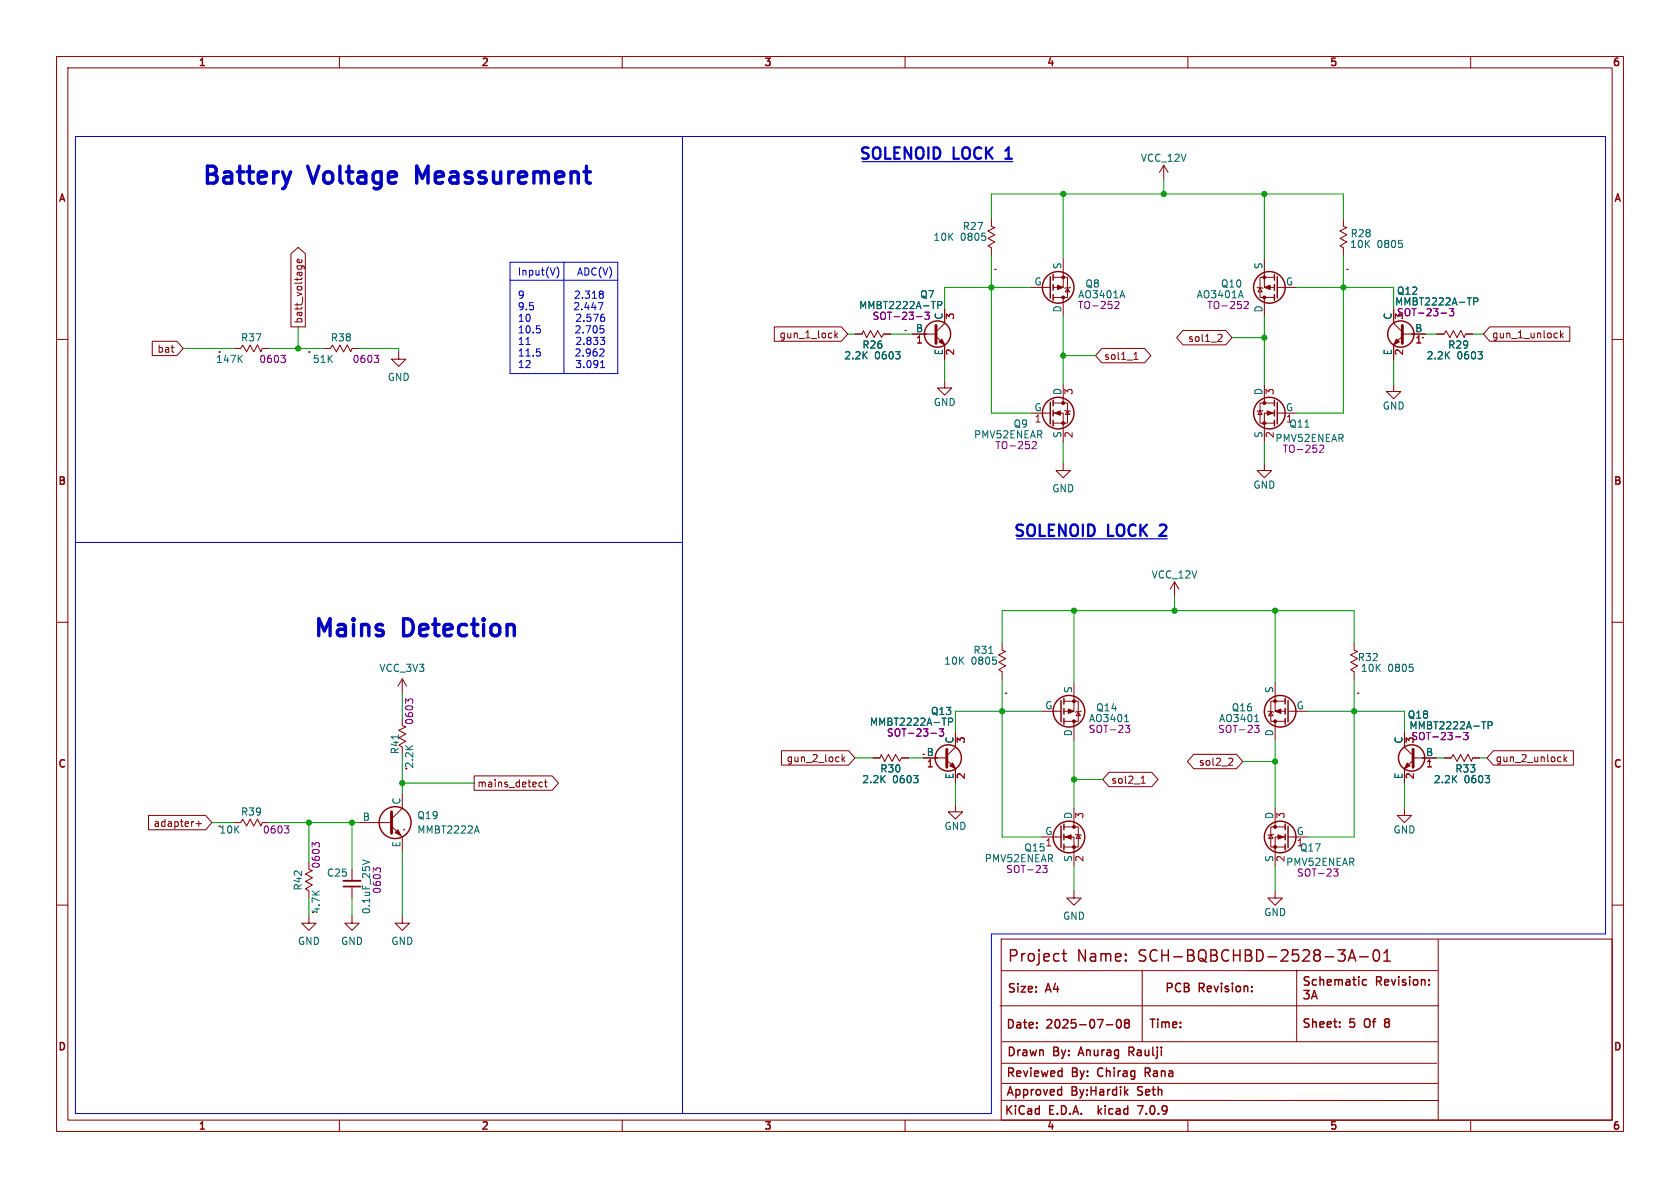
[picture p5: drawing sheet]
<svg xmlns="http://www.w3.org/2000/svg" width="297mm" height="210mm" viewBox="0 0 297 210" stroke-linecap="round" stroke-linejoin="round" font-family="sans-serif">
<g fill="none" stroke="#840000" stroke-width=".18">
<path d="M10 10h277v190h-277zM12 12h273v186h-273zM60 10v2M110 10v2M160 10v2M210 10v2M260 10v2M175.3 38.7v1.3M205.7 29.2l-.7 1.3M205.7 29.2v2.6M205.7 29.2l.8 1.3M237.5 38.7v1.3"/>
<path d="M10 60h2M51.4 44.8l1.3-1.1 1.3 1.1v13h-2.6zM52.5 47h1.1l.2 .2M52.6 47l-.1 .4M53.3 47l.1 .4M53.3 45.9l.1 .4-.2 .1h-.6v-.5l.2-.1 .2 .6M136.9 57.8h11.8l1.2 1.3-1.2 1.2h-11.8zM147.6 58.5v1.2M147.7 59.2l.4 .5M148.1 58.9l-.5 .5M151.1 59.1h1.3M152.4 59l.2-.5 .6 1.2 .3-.6"/>
<path d="M156.2 59.1l-.3 .5-.7-1.2-.7 1.3-.6-1.3-.4 .7M156.2 59.1h1.3M160 58.4h.1M165.4 59.1h-4.1M165.7 59.7l1.3 1.3v2.5M167 54.6v2.6l-1.3 1.2M175.3 40l.6 .2-1.3 .6 1.3 .7-1.2 .6 1.2 .7-1.2 .7 .5 .3 .1 1.3M175.9 47.6h.1M182.2 50.8h3.5M186.2 49h2.5v3.6h-2.5M188 45.7v5.1h-1.8M188 52.6v3.3"/>
<path d="M188.7 51l.4 .6h-.8zM189.2 50.7l-.1 .2h-.7l-.2 .1M209.1 58.4h7.6l1.1 1.3-1.1 1.3h-7.6l-1.1-1.3zM215.5 59.1l.4 .1 .1 .3-.8 .9h.8M222.2 50.7l.2 .2h.7l.1 .1M222.8 51l.3 .6h-.7zM223.5 45.7v5.1h1.8M223.5 52.6v3.3M225.3 49h-2.5v3.6h2.5M225.8 50.8h3.4M237.4 41.1l.7 .4-1.2 .6 1.2 .7-1.2 .7 .6 .3v1.3M237.5 40l.6 .2-1.2 .6 .5 .3"/>
<path d="M238.1 47.6h.1M246.4 54.6v2.6l1.2 1.2M247.6 59.7l-1.2 1.3v2.5M247.9 59.1h4.2M251.5 59.7h.1M256.6 59l.3-.5 .7 1.2 .7-1.3 .5 1.3 .3-.6M256.6 59l-.3 .7-.7-1.2-.3 .5-1.3 .1M259.1 59.1h1.2M263.4 57.8h14.1v2.5h-14.1l-1.1-1.2zM275.2 58.9h.1M275.3 59.7h-.1M275.9 58.5v1.2"/>
<path d="M276 59.2l.4 .5M276.4 58.9l-.5 .5M285 60h2M26.9 60.3h4.4l1.1 1.3-1.1 1.3h-4.4zM38.7 62.2h.1M41.3 61.6h1.2M45.2 61.6l-.3 .6-.7-1.2-.6 1.2-.7-1.2-.3 .6M45.2 61.5l.3-.5 .6 1.2 .2-.6M46.4 61.6h1.2M54.6 62.2h.1M57.1 61.6h1.3M61.1 61.6l-.4 .6-.6-1.2-.6 1.2-.7-1.2-.4 .6"/>
<path d="M61.1 61.5l.3-.5 .6 1.2 .2-.6M62.2 61.6h1.3M70.5 62.2v1.3h1.3l-1.3 1.3-1.3-1.3h1.3M167 67.3v1.3h1.3l-1.3 1.3-1.3-1.3h1.3M182.2 73h3.5M186.2 73h1.8v5.1M186.2 71.2h2.5v3.6h-2.5M188 67.9v3.3M188.2 72.5l.1 .1h.8l.1 .2M188.7 72.6l.4 .7h-.8zM194.8 61.6h7.5l1.2 1.3-1.2 1.2h-7.5l-1.1-1.2zM200.5 63.5h.7"/>
<path d="M200.5 62.6l.3-.3v1.2M222.8 72.6l.3 .7h-.7zM223.3 72.5l-.2 .1h-.7l-.2 .2M223.5 67.9v3.3M225.3 73h-1.8v5.1M225.3 71.2h-2.5v3.6h2.5M225.8 73h3.4M246.4 67.9v1.3h1.2l-1.2 1.3-1.3-1.3h1.3M188 81.9v1.3h1.2l-1.2 1.3-1.3-1.3h1.3M223.5 81.9v1.3h1.3l-1.3 1.3-1.3-1.3h1.3M10 110h2M177.1 116.1l.7 .3-1.2 .7 1.2 .6-1.2 .7 .5 .3"/>
<path d="M177.2 113.7v1.2M177.2 118.7v1.3M177.2 115l.6 .2-1.3 .6 .6 .3M207.6 102.9l-.7 1.2M207.6 102.9v2.5M207.6 102.9l.8 1.2M239.4 116.1l.6 .3-1.2 .7 1.2 .6-1.2 .7 .6 .3M239.4 113.7v1.2M239.4 118.7v1.3M239.4 115l.6 .2-1.2 .6 .5 .3M285 110h2M71.1 130.7l.6 .3-1.2 .7 .6 .4"/>
<path d="M71.1 120v2.6M71.1 127v1.3M71.1 120l-.7 1.3M71.1 120l.8 1.3M71.2 128.3l.5 .2-1.2 .6 1.2 .7-1.2 .6 .6 .3M83.8 137.2h13.8l1.1 1.2-1.1 1.3h-13.8zM95.3 139l.2 .1 .4-.1M95.9 138.3h-.4l-.2 .1M96.2 138.3h.5M96.4 137.8v1.1l.3 .2M138.2 132.7h11.8l1.1 1.3-1.1 1.3h-11.8zM148.9 133.4v1.3"/>
<path d="M149 134.2l.4 .5M149.4 133.8l-.5 .5M154.3 134h1.3M155.6 133.9l.2-.5 .6 1.2 .7-1.2 .6 1.2 .6-1.2 .7 1.2 .4-.6h1.3M163.2 133.4h.1M167.3 134h-4.1M167.6 134.6l1.3 1.3v2.5M168.9 129.5v2.6l-1.3 1.3M177.8 122.6h.1M184.1 125.7h3.5M188.1 124h2.5v3.5h-2.5M189.9 120.7v5h-1.8"/>
<path d="M189.9 127.5v3.3M190.6 125.9l.4 .6h-.8zM191.2 125.7l-.2 .1h-.7l-.2 .1M196.1 136.5h7.5l1.1 1.3-1.1 1.3h-7.5l-1.2-1.3zM201.7 138.5h.8M201.7 137.6l.4-.4v1.3M211 133.3h7.6l1.1 1.3-1.1 1.3h-7.6l-1.1-1.3zM217.4 134l.4 .1 .1 .3-.7 .9h.7M224.1 125.7l.2 .1h.7l.2 .1M224.7 125.9l.3 .6h-.7zM225.4 120.7v5h1.8M225.4 127.5v3.3"/>
<path d="M227.2 124h-2.5v3.5h2.5M227.7 125.7h3.4M240 122.6h.1M248.3 129.5v2.6l1.3 1.3M249.6 134.6l-1.3 1.3v2.5M249.9 134h4.1M255.3 134h1.2M257.9 133.9l-.3 .7-.7-1.2-.3 .6M259.2 133.9l-.3 .7-.7-1.2-.3 .6M259.2 133.9l.3-.5 .6 1.2 .2-.6M260.3 134h1.3M264 132.7h14.2v2.6h-14.2l-1.1-1.3z"/>
<path d="M275.8 133.8l.2 .1M276 134.6l-.2 .1M276.5 133.4v1.3M276.6 134.2l.4 .5M277 133.8l-.5 .5M10 160h2M26.3 144.1h10.1l1.1 1.3-1.1 1.3h-10.1zM34.7 145.6h.9M35.1 145.1v1M43.9 145.4l.3-.6 .7 1.2 .6-1.2 .6 1.2 .2-.5M43.9 145.4l-.3 .6-.7-1.2-.3 .6h-1.3M46.4 145.4h1.2"/>
<path d="M54.6 154.8l.6 .4-1.2 .6 1.2 .6-1.2 .7 .6 .4M54.6 152.4v1.3M54.6 157.5v1.3M54.7 153.7l.5 .2-1.2 .6 .6 .3M62.2 153.7v2M62.2 156.7v2.1M63.5 145.4h5.7M69.2 146.1l1.9 1.9v2.5M71.1 140.3v2.6l-1.9 1.9M71.4 146.7h.1M168.9 142.2v1.3h1.3l-1.3 1.3-1.3-1.3h1.3M184.1 148h3.5"/>
<path d="M188.1 148h1.8v5M188.1 146.2h2.5v3.5h-2.5M189.9 157.5v1.3h1.2l-1.2 1.2-1.3-1.2h1.3M189.9 142.9v3.3M190.1 147.4l.1 .2h.8l.1 .1M190.6 147.6l.4 .6h-.8zM224.7 147.6l.3 .6h-.7zM225.2 147.4l-.2 .2h-.7l-.1 .1M225.4 157.5v1.3h1.3l-1.3 1.2-1.2-1.2h1.2M225.4 142.9v3.3M227.2 148h-1.8v5M227.2 146.2h-2.5v3.5h2.5"/>
<path d="M227.7 148h3.4M248.3 142.9v1.2h1.3l-1.3 1.3-1.3-1.3h1.3M285 160h2M54.6 161.9v1.3h1.3l-1.3 1.3-1.3-1.3h1.3M62.2 161.9v1.3h1.3l-1.3 1.3-1.2-1.3h1.2M71.1 161.9v1.3h1.3l-1.3 1.3-1.3-1.3h1.3M176.8 177.8h77.5M177 166h108v32h-108zM201.9 171.5v12.7M229.2 171.5v12.7M254.1 171.6h-77.1M254.3 166.1v31.8"/>
<path d="M60 198v2M110 198v2M160 198v2M177 194.5h77.2M177 188h77M177.2 184.2h76.9M177.2 191.5h76.9M210 198v2M260 198v2"/>
</g>
<g fill="none" stroke="#840000" stroke-width=".25">
<path d="M185.7 48.9v3.8M186.2 48.5v1M186.2 50.3v1M186.2 52.1v1M225.3 48.5v1M225.3 50.3v1M225.3 52.1v1M225.8 48.9v3.8M185.7 71.1v3.8M186.2 70.7v1.1M186.2 72.5v1M186.2 74.3v1"/>
<path d="M225.3 70.7v1.1M225.3 72.5v1M225.3 74.3v1M225.8 71.1v3.8M187.6 123.8v3.8M188.1 123.4v1.1M188.1 125.2v1M188.1 127v1M227.2 123.4v1.1M227.2 125.2v1M227.2 127v1M227.7 123.8v3.8"/>
<path d="M187.6 146.1v3.8M188.1 145.7v1M188.1 147.4v1.1M188.1 149.2v1M227.2 145.7v1M227.2 147.4v1.1M227.2 149.2v1M227.7 146.1v3.8M183.2 175.2v.2M183.2 174.4v.2M187.8 168.6h.7M188.1 167.9v1.7l.1 .2 .3 .1"/>
<path d="M212.4 174.6l.5 .7M212.7 173.9l-.7-.1v1.5M212.7 174.5l-.7 .1M213.5 175.2h.6M214.7 174.3l.3 1 .4-1M215.9 174.3v1M216.6 175.2h.6M217.9 174.3v1M218.7 175.2h.5M219.9 174.3v1M220.6 174.5v.8M221.2 175.2l.1 .1"/>
<path d="M221.3 175.2v.1M221.4 175.2l-.1 .1M231.4 175.1l-.5 .5 .5 .2v.6l-.3 .2h-.4l-.2-.2M231.9 176.6l.5-1.5 .5 1.5M232 176.1h.7M238.4 169.9l.6-2 .7 2M238.5 169.3h1M240.4 169.1h1.5M241.6 173.2h-.5l-.2 .2v.5l.1 .2h.6M242.9 168.1a.48 .48 0 0 1 .5-.2 .48 .48 0 0 1 .4 .4 1.03 1.03 0 0 1-.6 1.6 1.22 1.22 0 0 1-.3-1.8zM243.4 173.4h.7l.1-.2-.1-.4-.2-.1h-.5v1.5M243.7 173.4l.5 .8"/>
<path d="M244.6 169.9h1.2M244.6 168.5l.6-.6v2M244.8 173.7l.7-.2-.1-.3h-.4l-.2 .2 .1 .7h.5M246 173.2l.4 1 .3-1M247.3 172.7v.1M247.3 173.2v1M248.5 173.2h-.4l-.2 .2 .1 .2 .5 .1v.4h-.6M249.2 172.7v.1M249.2 173.2v1M250 173.2h.4l.2 .2v.5l-.2 .3-.4-.1-.1-.2v-.5zM251.3 173.3l.2-.1h.4v1M251.3 173.2v1"/>
<path d="M252.6 174v.2M252.6 173.2v.2M183.3 181.6v.1M183.3 180.8v.1M187.3 192.6l.4 .1M187.3 189.3l.5 .1M187.7 192.1v1.5M187.7 193.5l-.4 .1M187.8 188.8v1.5M187.8 190.2l-.5 .1M194.2 195.5v1.5M194.3 196.4l.4 .6"/>
<path d="M194.7 196l-.5 .5M195.6 181.2h1.1M197.5 180.4l.2-.2a.81 .81 0 0 1 .6 .6 .81 .81 0 0 1-.3 .9h-.1a.81 .81 0 0 1-.4-1.3zM199 193l.4 .6M199.1 180.9l-.3-.3 .3-.4 .4 .1 .2 .2-.3 .4M199.1 180.9l-.3 .3v.2l.3 .3h.4l.2-.3-.1-.4-.2-.1M199.1 180.9h.3M199.4 192.6l-.6 .6M199.6 185.9h.6M200.2 185.1h-.6v1.5M201.1 195.5h1l-.7 1.5M202.5 189.6h.5"/>
<path d="M203 188.8h-.5v1.5M236.8 181.5v.1M236.8 180.7v.1M245.1 180.1l-.3 .3 .3 .3-.3 .2v.4l.3 .3"/>
<circle cx="165.7" cy="59.1" r="2.32"/>
<circle cx="187.1" cy="50.8" r="2.79"/>
<circle cx="224.4" cy="50.8" r="2.79"/>
<circle cx="247.6" cy="59.1" r="2.32"/>
<circle cx="187.1" cy="73" r="2.79"/>
<circle cx="224.4" cy="73" r="2.79"/>
<circle cx="167.6" cy="134" r="2.32"/>
<circle cx="189" cy="125.7" r="2.79"/>
<circle cx="226.3" cy="125.7" r="2.79"/>
<circle cx="249.6" cy="134" r="2.32"/>
<circle cx="69.8" cy="145.4" r="2.82"/>
<circle cx="189" cy="148" r="2.79"/>
<circle cx="226.3" cy="148" r="2.79"/>
</g>
<g fill="none" stroke="#006464" stroke-width=".18">
<path d="M165.8 53.9h.6l.1-.2v-.3l-.7-.1v1.3M174.2 41.8v.6M198.4 51.4l.4 1.2M219.4 51.4l.4 1.2M247.9 43.1v.5M260.5 53.3h.6l.2-.2-.1-.3-.7-.2v1.3M42.3 63.4l.5 .7M42.8 62.8l-.7 .7M158.3 62.2h.8l-.4 .5M159.1 62.8v.5M261.3 62.2h.8l-.5 .5M262 62.8v.5"/>
<path d="M174.8 115.5h.7M176.1 116.8v.5M249.8 118v.6M70.4 129.9v.7M161.5 137.1h.8l-.4 .5M162.2 137.7v.6M167.7 126.9v1.3M168.4 127.1v.3l-.1 .1-.6 .1M198.8 127.6h.7M221.8 127.6h.7M262.5 137.1h.8l-.4 .5M263.1 128.2h.6l.1-.2-.1-.3-.6-.1v1.2"/>
<path d="M263.3 137.7v.6M64.1 152l1.2 .4-1.2 .4M84 146.9h.6M84.3 146l.4 1.3"/>
</g>
<path d="M60.7 155.7h3.1" fill="none" stroke="#840000" stroke-width=".33"/>
<path d="M60.7 156.7h3.1" fill="none" stroke="#840000" stroke-width=".3"/>
<g fill="none" stroke="#840084" stroke-width=".18">
<path d="M162 56h1M164.3 55.2l-.4 .5 .3 .1v.5l-.2 .2-.5-.2M197.8 53.5v.3l-.8 .8h.8M220 53.4l.4-.1 .3 .3-.8 1h.8M254.8 55.3h.9M257 54.6l-.4 .4 .3 .2v.5l-.1 .1-.6-.1M49.7 62.8h.7l-.4 .5M50.2 63.3l.2 .2v.3l-.2 .3M66.2 62.8h.7l-.4 .5M66.7 63.3l.2 .2v.3l-.2 .3M183.2 78.3v.3l-.8 .7h.8M234 78.9v.3l-.8 .8h.8"/>
<path d="M72.2 124l-.5-.4v.7M72.2 123.8l.2-.2h.3l.3 .2M164.6 129.6h1M166 130l.2 .1 .6-.1M166.8 128.8l-.4 .5 .4 .2v.4M198.9 128.2h.8l-.4 .5 .4 .1v.6l-.2 .1-.5-.1M221.8 128.2h.8l-.4 .5 .3 .1v.6l-.2 .1-.4-.1M257.3 130.3h1M259.5 129.5l-.4 .5 .4 .1v.5l-.2 .2-.6-.2M50.3 146h.8l-.5 .5M50.8 146.5l.3 .2v.3l-.3 .3M55.7 149.4l-.5-.4v.7"/>
<path d="M55.7 149.2l.2-.2h.3l.3 .2M66.5 153.6l.2-.2h.3l.3 .2M185.1 153l-.4 .5 .4 .1v.5l-.2 .1h-.5M236.6 153.6l-.5 .5 .4 .1v.6l-.2 .1-.5-.1"/>
</g>
<g fill="#840000" stroke="#840000" stroke-width=".18">
<path d="M224 72.6l1 .4-1 .4z"/>
<path d="M186.9 50.4l1.1 .4-1.1 .4z"/>
<path d="M223.5 50.8l1-.4v.8z"/>
<path d="M69.8 147.2l.6-.5 .5 1z"/>
<path d="M188.3 148l1.1-.4v.7z"/>
<path d="M186.4 73l1.1-.4v.8z"/>
<path d="M246.9 59.9l.5 .5-1 .6z"/>
<path d="M188.8 125.3l1.1 .4-1.1 .4z"/>
<path d="M225.9 147.6l1 .4-1 .3z"/>
<path d="M225.4 125.7l1-.4v.8z"/>
<path d="M166 60.4l.5-.5 .5 1.1z"/>
<path d="M248.8 134.9l.5 .5-1 .5z"/>
<path d="M167.9 135.4l.5-.5 .5 1z"/>
<circle cx="223.5" cy="74.8" r=".25"/>
<circle cx="223.5" cy="71.2" r=".25"/>
<circle cx="188" cy="49" r=".25"/>
<circle cx="188" cy="52.6" r=".25"/>
<circle cx="223.5" cy="49" r=".25"/>
<circle cx="223.5" cy="52.6" r=".25"/>
<circle cx="189.9" cy="149.7" r=".25"/>
<circle cx="189.9" cy="146.2" r=".25"/>
<circle cx="188" cy="74.8" r=".25"/>
<circle cx="188" cy="71.2" r=".25"/>
<circle cx="189.9" cy="124" r=".25"/>
<circle cx="189.9" cy="127.5" r=".25"/>
<circle cx="225.4" cy="149.7" r=".25"/>
<circle cx="225.4" cy="146.2" r=".25"/>
<circle cx="225.4" cy="124" r=".25"/>
<circle cx="225.4" cy="127.5" r=".25"/>
</g>
<path d="M165.5 57.5v3.2M247.9 57.5v3.2M167.4 132.5v3.1M249.8 132.5v3.1M69.2 143.5v3.8" fill="none" stroke="#840000" stroke-width=".51"/>
<path d="M177.7 28.1h1.2M177.9 26.5l-.2 .1M205.1 92.8l-.1 .1M206.1 93.6l-1.1 1.1h1.2" fill="none" stroke="#0000c2" stroke-width=".4"/>
<g fill="none" stroke="#0000c2" stroke-width=".18">
<path d="M13.3 24.1h270.5v141h-108.5v31.8h-162zM120.6 24.1v172.8M90.2 46.4h19v19.6h-19zM90.2 49.5h19M94.9 57.6h.6M95.4 58.1l.1 .2-.1 .5M98.4 47.2a1.46 1.46 0 0 1 0 1.9M99.7 46.4v19.6M101.7 51.6l.5-.1 .2 .3-.8 .9h.8M101.9 59.8l.5-.2 .3 .3M102.1 55.5l-.2 .2M102.2 53.6l-.4-.1-.2 .1"/>
<path d="M102.2 54l-.7 .8h.8M102.3 57.6l-.5 .1M102.4 55.5l.3 .3M102.5 58.1l-.7 .8h.7M102.7 55.9l-.8 .9h.8M102.7 60l-.8 .9h.8M93 60.9h.7M94.9 61.7h.6M95.4 62.2l.1 .2-.1 .5M101.9 63.7h.8l-.5 .5 .3 .1 .2 .1M102.3 61.7l-.5 .1M102.5 62.2l-.7 .7h.7"/>
<path d="M102.7 64.7l-.3 .3-.5-.1M13.3 95.9h107.3"/>
</g>
<path d="M51.4 30.4l-.7 2M74.7 31.5l-1-2.1v3" fill="none" stroke="#0000c2" stroke-width=".6"/>
<path d="M152.4 28.6h26.7M179.7 95.3h26.7" fill="none" stroke="#0000c2" stroke-width=".2"/>
<g fill="none" stroke="#009600" stroke-width=".18">
<path d="M175.3 38.7v-4.4h62.2v4.4M188 34.3v11.4M205.7 31.8v2.5M223.5 34.3v11.4M52.7 57.8v3.8M149.9 59.1h1.2M157.5 59.1h3.8M175.3 45.1v27.9h6.9M182.2 50.8h-15.2v3.8M188 55.9v12M217.8 59.7h5.7M223.5 55.9v12"/>
<path d="M229.2 50.8h17.2v3.8M237.5 45.1v27.9h-8.3M252.1 59.1h1.9M260.3 59.1h2M32.4 61.6h8.9M47.6 61.6h9.5M63.5 61.6h7v.6M167 63.5v3.8M188 78.1v3.8M188 62.9h5.7M223.5 78.1v3.8M246.4 63.5v4.4"/>
<path d="M177.2 113.7v-5.7h62.2v5.7M189.9 108v12.7M207.6 105.4v2.6M225.4 108v12.7M71.1 122.6v4.4M71.1 133.4v6.9M71.1 138.4h12.7M151.1 134h3.2M160.7 134h2.5M168.9 138.4v3.8M177.2 120v28h6.9M184.1 125.7h-15.2v3.8"/>
<path d="M189.9 137.8h5M189.9 130.8v12.1M219.7 134.6h5.7M225.4 130.8v12.1M231.1 125.7h17.2v3.8M239.4 120v28h-8.3M248.3 138.4v4.5M254 134h1.3M261.6 134h1.3M37.5 145.4h3.8M47.6 145.4h15.9M54.6 145.4v7"/>
<path d="M54.6 158.8v3.1M62.2 145.4v8.3M62.2 158.8v3.1M71.1 150.5v11.4M189.9 153v4.5M225.4 153v4.5"/>
</g>
<g fill="#009600" stroke="#009600" stroke-width=".18">
<circle cx="237.5" cy="50.8" r=".46"/>
<circle cx="223.5" cy="34.3" r=".46"/>
<circle cx="223.5" cy="59.7" r=".46"/>
<circle cx="188" cy="62.9" r=".46"/>
<circle cx="205.7" cy="34.3" r=".46"/>
<circle cx="175.3" cy="50.8" r=".46"/>
<circle cx="188" cy="34.3" r=".46"/>
<circle cx="177.2" cy="125.7" r=".46"/>
<circle cx="207.6" cy="108" r=".46"/>
<circle cx="225.4" cy="108" r=".46"/>
<circle cx="189.9" cy="108" r=".46"/>
<circle cx="189.9" cy="137.8" r=".46"/>
<circle cx="225.4" cy="134.6" r=".46"/>
<circle cx="239.4" cy="125.7" r=".46"/>
<circle cx="52.7" cy="61.6" r=".46"/>
<circle cx="54.6" cy="145.4" r=".46"/>
<circle cx="71.1" cy="138.4" r=".46"/>
<circle cx="62.2" cy="145.4" r=".46"/>
</g>
<g font-size="4.2" fill="#0000c2">
<text x="35.6" y="32.8">Battery</text>
<text x="54.9" y="32.8">Voltage</text>
<text x="75" y="32.8">Meassurement</text>
<text x="55.2" y="112.8">Mains</text>
<text x="71.4" y="112.8">Detection</text>
</g>
<g font-size="2.8" fill="#0000c2">
<text x="151.8" y="28.3">SOLENOID</text>
<text x="168.7" y="28.3">LOCK</text>
<text x="178.7" y="28.3">1</text>
<text x="179.1" y="95">SOLENOID</text>
<text x="196" y="95">LOCK</text>
<text x="206" y="95">2</text>
</g>
<g font-size="2.8" fill="#840000">
<text x="178" y="170.4">Project</text>
<text x="190.4" y="170.4">Name:</text>
<text x="201.6" y="170.4">SCH-BQBCHBD-2528-3A-01</text>
</g>
<g font-size="2.1" fill="#840000">
<text x="178" y="175.8">Size:</text>
<text x="185" y="175.8">A4</text>
<text x="205.9" y="174.5">PCB</text>
<text x="213.2" y="174.5">Revision:</text>
<text x="230.1" y="174.6">Schematic</text>
<text x="177.8" y="182.2">Date:</text>
<text x="185.1" y="182.2">2025-07-08</text>
<text x="203" y="182.1">Time:</text>
<text x="230.1" y="182">Sheet:</text>
<text x="238.6" y="182">5</text>
<text x="241.7" y="182">Of</text>
<text x="245.7" y="182">8</text>
<text x="177.8" y="190.7">Reviewed</text>
<text x="177.9" y="187.1">Drawn</text>
<text x="186.2" y="187.1">By:</text>
<text x="189.5" y="190.7">By:</text>
<text x="191.2" y="187.1">Anurag</text>
<text x="194.5" y="190.7">Chirag</text>
<text x="200.4" y="187.1">Raulji</text>
<text x="203.3" y="190.7">Rana</text>
<text x="177.5" y="197.4">KiCad</text>
<text x="177.8" y="194">Approved</text>
<text x="185.5" y="197.4">E.D.A.</text>
<text x="189.5" y="194">By:Hardik</text>
<text x="195" y="197.4">kicad</text>
<text x="201.6" y="194">Seth</text>
<text x="202.5" y="197.4">7.0.9</text>
</g>
<g font-size="1.8" fill="#840000">
<text x="35" y="12">1</text>
<text x="85" y="12">2</text>
<text x="135" y="12">3</text>
<text x="185" y="12">4</text>
<text x="235" y="12">5</text>
<text x="285" y="12">6</text>
<text x="10.2" y="36">A</text>
<text x="285.2" y="36">A</text>
<text x="53.7" y="57.3" transform="rotate(-90 53.7 57.3)">batt_voltage</text>
<text x="27.7" y="62.5">bat</text>
<text x="137.7" y="60">gun_1_lock</text>
<text x="195.1" y="63.8">sol1_1</text>
<text x="209.9" y="60.6">sol1_2</text>
<text x="263.7" y="60">gun_1_unlock</text>
<text x="10.1" y="86">B</text>
<text x="285.1" y="86">B</text>
<text x="10.1" y="136">C</text>
<text x="139" y="134.9">gun_2_lock</text>
<text x="211.8" y="135.6">sol2_2</text>
<text x="264.3" y="134.9">gun_2_unlock</text>
<text x="285.1" y="136">C</text>
<text x="84.3" y="139.4">mains_detect</text>
<text x="196.4" y="138.7">sol2_1</text>
<text x="27.1" y="146.4">adapter+</text>
<text x="10.1" y="186">D</text>
<text x="285.1" y="186">D</text>
<text x="35" y="200">1</text>
<text x="85" y="200">2</text>
<text x="135" y="200">3</text>
<text x="185" y="200">4</text>
<text x="235" y="200">5</text>
<text x="285" y="200">6</text>
</g>
<g font-size="1.8" fill="#006464">
<text x="201.6" y="28.8">VCC_12V</text>
<text x="170.1" y="40.9">R27</text>
<text x="164.9" y="42.8">10K</text>
<text x="169.8" y="42.8">0805</text>
<text x="187.7" y="47.7" transform="rotate(-90 187.7 47.7)">S</text>
<text x="223.3" y="47.7" transform="rotate(-90 223.3 47.7)">S</text>
<text x="238.6" y="44">10K</text>
<text x="238.7" y="42.1">R28</text>
<text x="243.4" y="44">0805</text>
<text x="162.6" y="52.9">Q7</text>
<text x="182.8" y="50.5">G</text>
<text x="191.8" y="51">Q8</text>
<text x="211.5" y="52.9">AO3401A</text>
<text x="215.7" y="51">Q10</text>
<text x="227.2" y="50.5">G</text>
<text x="246.9" y="52.3">Q12</text>
<text x="161.8" y="58.8">B</text>
<text x="166.8" y="56.6" transform="rotate(-90 166.8 56.6)">C</text>
<text x="187.7" y="55.3" transform="rotate(-90 187.7 55.3)">D</text>
<text x="223.3" y="55.3" transform="rotate(-90 223.3 55.3)">D</text>
<text x="246.1" y="56.6" transform="rotate(-90 246.1 56.6)">C</text>
<text x="250.1" y="58.8">B</text>
<text x="38.1" y="64.4">147K</text>
<text x="42.5" y="60.6">R37</text>
<text x="55.2" y="64.4">51K</text>
<text x="58.4" y="60.6">R38</text>
<text x="149.2" y="63.7">2.2K</text>
<text x="152.4" y="61.8">R26</text>
<text x="154.6" y="63.7">0603</text>
<text x="166.8" y="62.9" transform="rotate(-90 166.8 62.9)">E</text>
<text x="246.1" y="62.9" transform="rotate(-90 246.1 62.9)">E</text>
<text x="252.1" y="63.7">2.2K</text>
<text x="255.9" y="61.8">R29</text>
<text x="257.6" y="63.7">0603</text>
<text x="68.4" y="67.5">GND</text>
<text x="165" y="72">GND</text>
<text x="187.7" y="70" transform="rotate(-90 187.7 70)">D</text>
<text x="223.3" y="70" transform="rotate(-90 223.3 70)">D</text>
<text x="179.1" y="75.8">Q9</text>
<text x="182.8" y="72.8">G</text>
<text x="187.7" y="77.5" transform="rotate(-90 187.7 77.5)">S</text>
<text x="223.3" y="77.5" transform="rotate(-90 223.3 77.5)">S</text>
<text x="225.5" y="77.5" transform="rotate(-90 225.5 77.5)">2</text>
<text x="227.2" y="72.8">G</text>
<text x="227.3" y="75">1</text>
<text x="227.8" y="75.8">Q11</text>
<text x="244.3" y="72.6">GND</text>
<text x="185.9" y="87.2">GND</text>
<text x="221.5" y="86.6">GND</text>
<text x="203.5" y="102.5">VCC_12V</text>
<text x="67" y="119">VCC_3V3</text>
<text x="166.8" y="117.7">10K</text>
<text x="171.7" y="117.7">0805</text>
<text x="172" y="115.8">R31</text>
<text x="239.9" y="117.1">R32</text>
<text x="240.5" y="119">10K</text>
<text x="245.3" y="119">0805</text>
<text x="184.7" y="125.5">G</text>
<text x="189.6" y="122.6" transform="rotate(-90 189.6 122.6)">S</text>
<text x="193.7" y="126">Q14</text>
<text x="217.7" y="126">Q16</text>
<text x="225.2" y="122.6" transform="rotate(-90 225.2 122.6)">S</text>
<text x="229.1" y="125.5">G</text>
<text x="164.5" y="126.6">Q13</text>
<text x="168.7" y="131.5" transform="rotate(-90 168.7 131.5)">C</text>
<text x="189.6" y="130.3" transform="rotate(-90 189.6 130.3)">D</text>
<text x="192.4" y="127.9">AO3401</text>
<text x="215.4" y="127.9">AO3401</text>
<text x="225.2" y="130.3" transform="rotate(-90 225.2 130.3)">D</text>
<text x="248" y="131.5" transform="rotate(-90 248 131.5)">C</text>
<text x="248.8" y="127.2">Q18</text>
<text x="70.7" y="133.4" transform="rotate(-90 70.7 133.4)">R41</text>
<text x="73.3" y="136" transform="rotate(-90 73.3 136)">2.2K</text>
<text x="155.5" y="136.8">R30</text>
<text x="163.7" y="133.7">B</text>
<text x="168.7" y="137.8" transform="rotate(-90 168.7 137.8)">E</text>
<text x="248" y="137.8" transform="rotate(-90 248 137.8)">E</text>
<text x="252" y="133.7">B</text>
<text x="257.2" y="136.8">R33</text>
<text x="70.9" y="142.3" transform="rotate(-90 70.9 142.3)">C</text>
<text x="152.3" y="138.7">2.2K</text>
<text x="157.8" y="138.7">0603</text>
<text x="253.4" y="138.7">2.2K</text>
<text x="258.8" y="138.7">0603</text>
<text x="38.7" y="147.5">10K</text>
<text x="42.5" y="144.4">R39</text>
<text x="64" y="145.2">B</text>
<text x="70.9" y="149.9" transform="rotate(-90 70.9 149.9)">E</text>
<text x="73.7" y="145">Q19</text>
<text x="73.7" y="147.5">MMBT2222A</text>
<text x="166.9" y="146.9">GND</text>
<text x="184.7" y="147.7">G</text>
<text x="184.7" y="149.9">1</text>
<text x="189.6" y="144.9" transform="rotate(-90 189.6 144.9)">D</text>
<text x="225.2" y="144.9" transform="rotate(-90 225.2 144.9)">D</text>
<text x="229.1" y="147.7">G</text>
<text x="229.2" y="149.9">1</text>
<text x="246.2" y="147.5">GND</text>
<text x="57.7" y="155.2">C25</text>
<text x="181" y="150.7">Q15</text>
<text x="189.6" y="152.5" transform="rotate(-90 189.6 152.5)">S</text>
<text x="225.2" y="152.5" transform="rotate(-90 225.2 152.5)">S</text>
<text x="227.4" y="152.5" transform="rotate(-90 227.4 152.5)">2</text>
<text x="229.7" y="150.7">Q17</text>
<text x="53.6" y="157.5" transform="rotate(-90 53.6 157.5)">R42</text>
<text x="56.7" y="161.6" transform="rotate(-90 56.7 161.6)">4.7K</text>
<text x="52.6" y="167.2">GND</text>
<text x="60.2" y="167.2">GND</text>
<text x="69.1" y="167.2">GND</text>
<text x="187.8" y="162.8">GND</text>
<text x="223.4" y="162.2">GND</text>
</g>
<g font-size="1.8" fill="#0000c2">
<text x="91.4" y="48.8">Input(V)</text>
<text x="91.4" y="52.9">9</text>
<text x="102.5" y="48.8">ADC(V)</text>
<text x="103.2" y="52.9">2.318</text>
<text x="91.4" y="54.9">9.5</text>
<text x="91.4" y="57">10</text>
<text x="91.4" y="59">10.5</text>
<text x="102.7" y="54.9">2.447</text>
<text x="102.7" y="59">2.705</text>
<text x="103.2" y="57">2.576</text>
<text x="91.4" y="61.1">11</text>
<text x="91.4" y="63.1">11.5</text>
<text x="91.4" y="65.2">12</text>
<text x="102.7" y="63.1">2.962</text>
<text x="103.2" y="61.1">2.833</text>
<text x="103.2" y="65.2">3.091</text>
</g>
<g font-size="1.8" fill="#840084">
<text x="190.5" y="52.9">AO3401A</text>
<text x="151.8" y="54.8">MMBT2222A-TP</text>
<text x="154.1" y="56.7">SOT-23-3</text>
<text x="190.5" y="54.8">TO-252</text>
<text x="213.3" y="54.8">TO-252</text>
<text x="246.5" y="54.2">MMBT2222A-TP</text>
<text x="246.9" y="56.1">SOT-23-3</text>
<text x="45.7" y="64.4">0603</text>
<text x="62.2" y="64.4">0603</text>
<text x="172.1" y="77.7">PMV52ENEAR</text>
<text x="175.9" y="79.6">TO-252</text>
<text x="225.4" y="78.3">PMV52ENEAR</text>
<text x="226.7" y="80.2">TO-252</text>
<text x="73.3" y="128.3" transform="rotate(-90 73.3 128.3)">0603</text>
<text x="153.7" y="128.5">MMBT2222A-TP</text>
<text x="156.7" y="130.4">SOT-23-3</text>
<text x="192.4" y="129.8">SOT-23</text>
<text x="215.2" y="129.8">SOT-23</text>
<text x="249.1" y="129.1">MMBT2222A-TP</text>
<text x="249.4" y="131">SOT-23-3</text>
<text x="46.4" y="147.5">0603</text>
<text x="56.7" y="153.7" transform="rotate(-90 56.7 153.7)">0603</text>
<text x="174" y="152.6">PMV52ENEAR</text>
<text x="177.8" y="154.5">SOT-23</text>
<text x="227.3" y="153.3">PMV52ENEAR</text>
<text x="229.2" y="155.2">SOT-23</text>
<text x="65.6" y="161.7" transform="rotate(-90 65.6 161.7)">0.1uF_25V</text>
<text x="67.5" y="158.1" transform="rotate(-90 67.5 158.1)">0603</text>
</g>
<g font-size="1.8" fill="#a90000">
<text x="169" y="56.6" transform="rotate(-90 169 56.6)">3</text>
<text x="248.4" y="56.6" transform="rotate(-90 248.4 56.6)">3</text>
<text x="161.9" y="61">1</text>
<text x="169" y="62.9" transform="rotate(-90 169 62.9)">2</text>
<text x="248.4" y="62.9" transform="rotate(-90 248.4 62.9)">2</text>
<text x="250.1" y="61">1</text>
<text x="189.9" y="69.9" transform="rotate(-90 189.9 69.9)">3</text>
<text x="225.5" y="69.9" transform="rotate(-90 225.5 69.9)">3</text>
<text x="182.8" y="75">1</text>
<text x="189.9" y="77.5" transform="rotate(-90 189.9 77.5)">2</text>
<text x="170.9" y="131.5" transform="rotate(-90 170.9 131.5)">3</text>
<text x="250.3" y="131.5" transform="rotate(-90 250.3 131.5)">3</text>
<text x="163.8" y="136">1</text>
<text x="170.9" y="137.9" transform="rotate(-90 170.9 137.9)">2</text>
<text x="250.3" y="137.9" transform="rotate(-90 250.3 137.9)">2</text>
<text x="252" y="136">1</text>
<text x="191.8" y="144.9" transform="rotate(-90 191.8 144.9)">3</text>
<text x="227.4" y="144.9" transform="rotate(-90 227.4 144.9)">3</text>
<text x="191.8" y="152.5" transform="rotate(-90 191.8 152.5)">2</text>
</g>
</svg>
